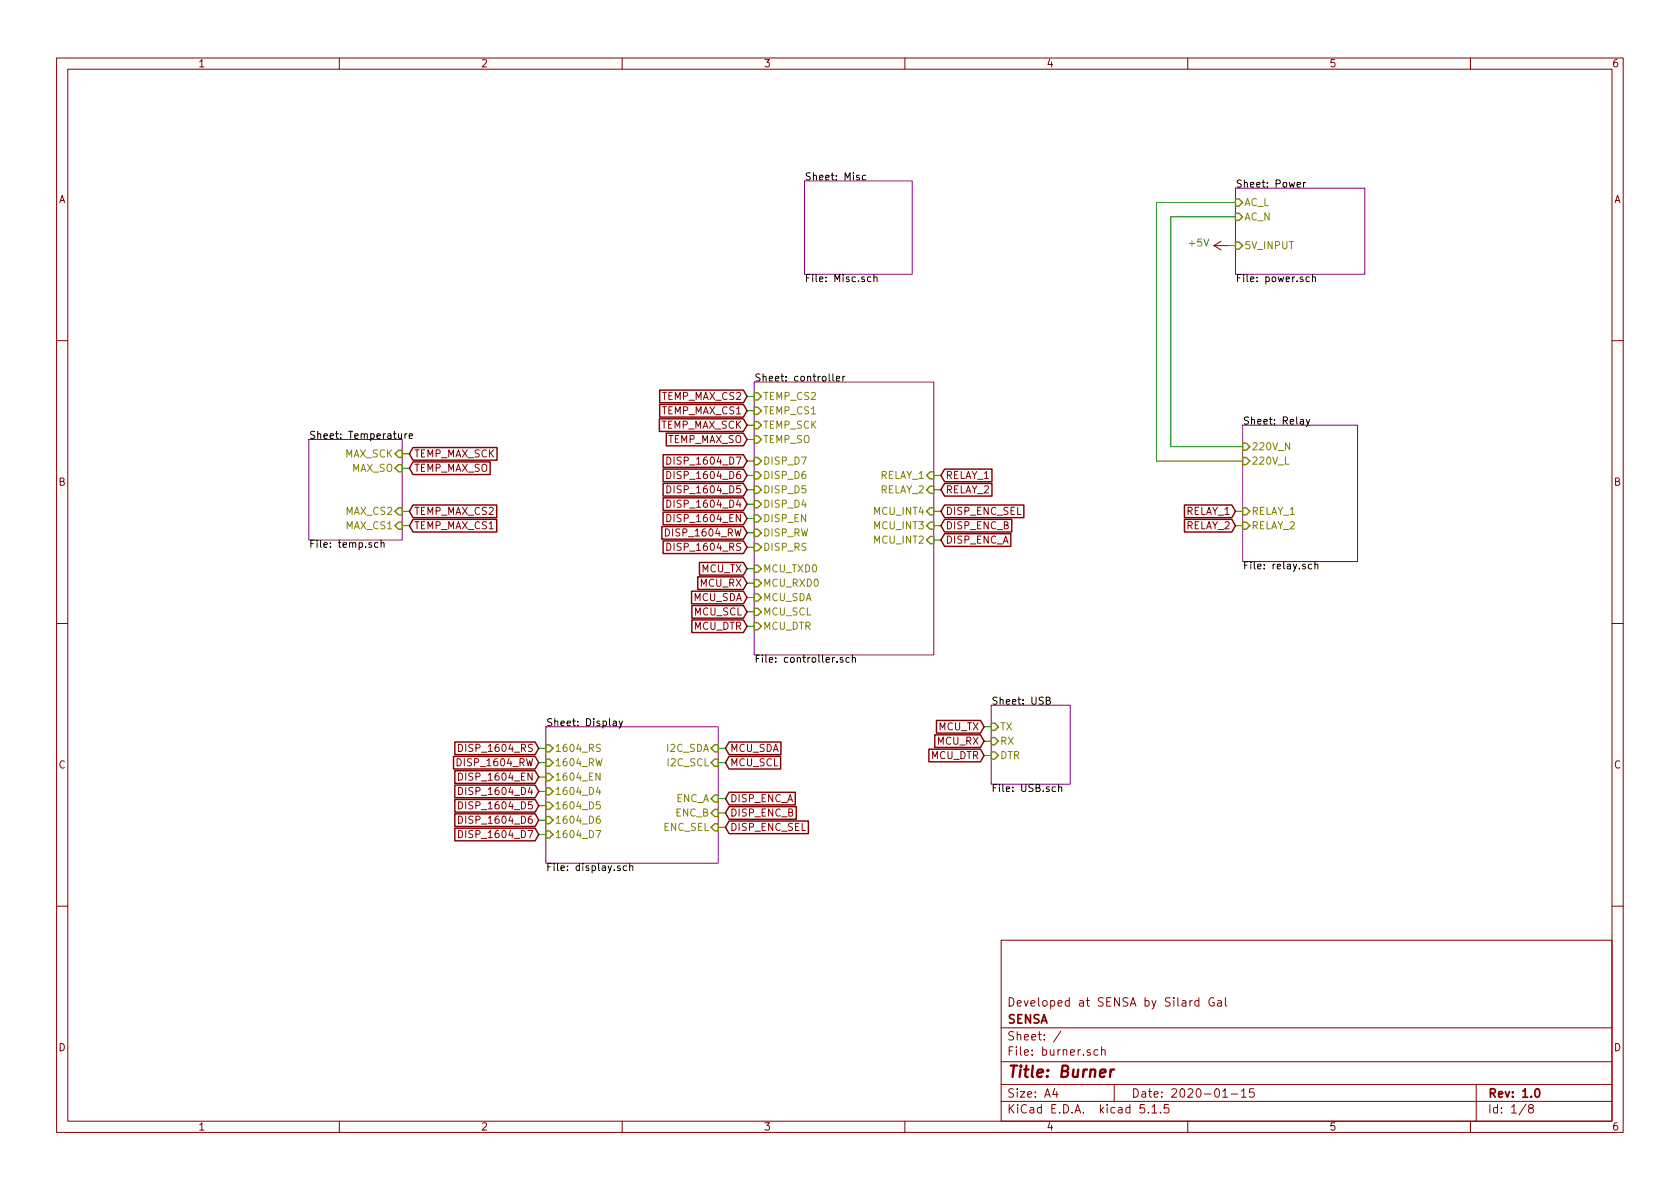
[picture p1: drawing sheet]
<svg xmlns="http://www.w3.org/2000/svg" width="297mm" height="210mm" viewBox="0 0 297 210" stroke-linecap="round" stroke-linejoin="round" font-family="sans-serif">
<g fill="none" stroke="#840000" stroke-width=".18">
<path d="M10 10.3h277v189.9h-277zM12 12.2h273v186.1h-273zM60 10.3v1.9M110 10.3v1.9M160 10.3v1.9M210 10.3v1.9M260 10.3v1.9M214.6 43.4l1.3 .8M214.6 43.4h2.6M215.9 42.7l-1.3 .7M10 60.2h2M285 60.2h2"/>
<path d="M117.7 93.5a.64 .64 0 0 1 .7 .7 .64 .64 0 0 1-.7 .6zM117.9 96.1a.64 .64 0 0 1 .7 .6 .64 .64 0 0 1-.7 .6zM117.9 91a.64 .64 0 0 1 .7 .6 .64 .64 0 0 1-.7 .6zM117.9 88.4a.64 .64 0 0 1 .7 .7 .64 .64 0 0 1-.7 .6zM117.9 85.9a.64 .64 0 0 1 .7 .6 .64 .64 0 0 1-.7 .7zM117.9 83.4a.64 .64 0 0 1 .7 .6 .64 .64 0 0 1-.7 .6zM117.9 80.8a.64 .64 0 0 1 .7 .7 .64 .64 0 0 1-.7 .6zM10 110.3h2M285 110.3h2M80.8 134.2a.64 .64 0 0 1 .8 .6 .64 .64 0 0 1-.8 .6zM81.1 139.2a.64 .64 0 0 1 .7 .7 .64 .64 0 0 1-.7 .6zM81.1 136.7a.64 .64 0 0 1 .7 .6 .64 .64 0 0 1-.7 .7z"/>
<path d="M81.1 131.6a.64 .64 0 0 1 .7 .7 .64 .64 0 0 1-.7 .6zM81.1 146.9a.64 .64 0 0 1 .7 .6 .64 .64 0 0 1-.7 .6zM81.1 144.3a.64 .64 0 0 1 .7 .7 .64 .64 0 0 1-.7 .6zM81.1 141.8a.64 .64 0 0 1 .7 .6 .64 .64 0 0 1-.7 .6zM10 160.2h2M177 166.3h108v32h-108zM212 177l-.5-.1-.2 .3v.6l.2 .1 .5-.1M212 176.4v1.5M214.6 176.5a.7 .7 0 0 0-.9 .7 .7 .7 0 0 0 .9 .6l.1-.5h-.3M215.3 177h.6l.1 .9M216 177.3l-.5 .1-.3 .2 .3 .3 .5-.1M216.7 176.4v1.3l.2 .2"/>
<path d="M285 160.2h2M60 198.3v1.9M110 198.3v1.9M160 198.3v1.9M177 194.8h108M177 191.8h108M177 187.8h108M177 181.8h108M186.5 192.5l-.4 1h1M186.8 193v1M187.6 182.3l-1.3 2M194.1 185.7l-.4-.1-.3 .3 .1 .6 .2 .1 .4-.1"/>
<path d="M194.8 185.7l.2-.1 .3 .1 .1 .9M194.8 185.1v1.5M197 191.8v3M202.3 195.3h-.7l-.1 .7 .3-.1 .5 .1 .1 .2-.1 .5-.2 .1-.6-.1M203 196.7v.1M203.7 195.8l.4-.5v1.5M203.7 196.8h.8M205.2 196.7v.1M206.6 195.3h-.7l-.1 .7 .2-.1 .6 .1 .1 .2-.1 .5-.2 .1-.6-.1M210 198.3v1.9M216.2 194h.8M217.7 193.5h1.1"/>
<path d="M219.5 193l.4-.5v1.5M219.5 194h.8M221.7 192.5h-.7l-.1 .7 .2-.1 .5 .1 .2 .2-.1 .5-.2 .1-.6-.1M260 198.3v1.9M261 191.8v6.5M269.8 195.2l-1.2 2M270.6 196l-.3-.2v-.2l.3-.3h.2l.3 .3-.1 .2-.6 .2a.48 .48 0 0 0-.1 .7l.3 .1 .4-.1a.48 .48 0 0 0-.2-.7"/>
</g>
<path d="M271.5 192.7l.2-.2a.81 .81 0 0 1 .6 .6 .81 .81 0 0 1-.3 .8l-.1 .1a.79 .79 0 0 1-.4-1.3z" fill="none" stroke="#840000" stroke-width=".3"/>
<path d="M196.4 189.1l-.2 1.3M197 189.1a.55 .55 0 0 0-.7 .4" fill="none" stroke="#840000" stroke-width=".41"/>
<path d="M142.2 32h19.1v16.5h-19.1zM218.4 33.3h22.9v15.2h-22.9zM54.6 77.7h16.5v17.8h-16.5zM133.3 67.6h31.8v48.2h-31.8zM219.7 75.2h20.3v24.1h-20.3zM96.5 128.5h30.5v24.1h-30.5zM175.3 124.7h13.9v14h-13.9z" fill="none" stroke="#840084" stroke-width=".18"/>
<g fill="none" stroke="#000" stroke-width=".18">
<path d="M153.1 31h-.4l-.2 .2 .1 .6h.5M229.3 32.7l.6-.1v-.3h-.4l-.2 .1 .1 .6h.5M230.5 32.3v.8M230.8 32.3l-.3 .2M154 49h-.4l-.2 .2 .1 .6h.5M154.5 49.1l.2-.1h.3l.1 .8M154.5 48.5v1.3M231.5 49h-.4l-.2 .2 .1 .6h.5M232.1 49.1l.1-.1h.3l.1 .8M232.1 48.5v1.3M70.5 76.7v.8h.3l.2-.1M71 76.7v.8"/>
<path d="M71.6 76.7v.8M72 76.7l-.4 .2M72.3 77.1l.6-.1v-.2l-.4-.1-.2 .2 .1 .6h.5M147.3 66.1v1.1l.1 .2M147.9 66.9l.6-.1-.1-.2-.3-.1-.2 .2v.6h.5M149 66.5v.9M149.4 66.5l-.4 .3M229.9 74.2h.5l.1 .8M230.5 74.5h-.5l-.1 .2 .1 .3 .5-.1M231 74.2l.3 .8M231.6 74.2l-.5 1.1-.1 .1M66.8 96h-.3l-.3 .2 .1 .5h.5"/>
<path d="M67.4 96.1l.2-.1h.3v.8M67.4 95.5v1.3M231.9 99.8h-.3l-.3 .2 .1 .6h.5M232.5 99.9l.2-.1h.3v.8M232.5 99.3v1.3M149 116.3h-.3l-.2 .2 .1 .1 .4 .2v.3h-.5M150.2 116.3h-.4l-.2 .2 .1 .6h.5M150.7 116.4l.2-.1h.3l.1 .8M150.7 115.8v1.3M108.4 127.6h.5l.1 .7M109 127.8l-.4 .1-.2 .1v.3h.6M109.5 127.5l.3 .8"/>
<path d="M110.1 127.5l-.4 1.1-.2 .2M185 123.9l.5-.1 .2-.2-.1-.2-.6-.1v1.2h.5l.2-.1v-.3l-.3-.2M186.6 139.2l-.3-.1-.3 .3 .2 .5h.4M187.2 139.3l.2-.2 .3 .1v.8M187.2 138.7v1.3M109.7 153.2l-.4-.1-.1 .2v.2l.5 .1v.3h-.5M110.8 153.2l-.4-.1-.2 .2 .1 .6h.5M111.3 153.2l.2-.1 .3 .1 .1 .7M111.3 152.7v1.2"/>
</g>
<g fill="none" stroke="#848400" stroke-width=".25">
<path d="M218.4 35.2h.7l.6 .6-.6 .6h-.7zM218.4 37.7h.7l.6 .6-.6 .7h-.7zM218.4 42.8h.7l.6 .6-.6 .7h-.7zM133.3 77.1h.7l.6 .6-.6 .7h-.7zM133.3 74.5h.7l.6 .7-.6 .6h-.7zM133.3 72h.7l.6 .6-.6 .7h-.7zM133.3 69.5h.7l.6 .6-.6 .6h-.7zM219.7 78.4h.6l.7 .6-.7 .6h-.6zM69.8 80.3l.7-.7h.6v1.3h-.6zM70.5 92.3h.6v1.3h-.6l-.7-.6zM70.5 82.2h.6v1.2h-.6l-.7-.6zM70.5 89.8h.6v1.3h-.6l-.7-.7z"/>
<path d="M133.3 99.9h.7l.6 .7-.6 .6h-.7zM133.3 96.1h.7l.6 .7-.6 .6h-.7zM133.3 93.6h.7l.6 .6-.6 .7h-.7zM133.3 91.1h.7l.6 .6-.6 .6h-.7zM133.3 88.5h.7l.6 .6-.6 .7h-.7zM133.3 86h.7l.6 .6-.6 .6h-.7zM133.3 83.4h.7l.6 .7-.6 .6h-.7zM133.3 80.9h.7l.6 .6-.6 .7h-.7zM164.5 94.9h.6v1.2h-.6l-.7-.6zM164.5 92.3h.6v1.3h-.6l-.7-.6zM164.5 89.8h.6v1.3h-.6l-.7-.7zM164.5 83.4h.6v1.3h-.6l-.7-.6z"/>
<path d="M164.5 86h.6v1.2h-.6l-.7-.6zM219.7 89.8h.6l.7 .6-.7 .7h-.6zM219.7 92.3h.6l.7 .7-.7 .6h-.6zM219.7 80.9h.6l.7 .6-.7 .7h-.6zM133.3 107.6h.7l.6 .6-.6 .6h-.7zM133.3 105h.7l.6 .7-.6 .6h-.7zM133.3 102.5h.7l.6 .6-.6 .7h-.7zM133.3 110.1h.7l.6 .6-.6 .7h-.7zM96.5 131.7h.7l.6 .6-.6 .7h-.7zM96.5 134.2h.7l.6 .7-.6 .6h-.7zM96.5 136.8h.7l.6 .6-.6 .6h-.7zM96.5 139.3h.7l.6 .6-.6 .7h-.7z"/>
<path d="M126.4 131.7h.6v1.3h-.6l-.7-.7zM126.4 134.2h.6v1.3h-.6l-.7-.6zM175.3 127.9h.6l.6 .6-.6 .7h-.6zM175.3 130.4h.6l.6 .7-.6 .6h-.6zM175.3 133h.6l.6 .6-.6 .6h-.6zM96.5 141.9h.7l.6 .6-.6 .6h-.7zM96.5 144.4h.7l.6 .6-.6 .7h-.7zM96.5 146.9h.7l.6 .7-.6 .6h-.7zM126.4 140.6h.6v1.3h-.6l-.7-.7zM126.4 143.1h.6v1.3h-.6l-.7-.6zM126.4 145.7h.6v1.2h-.6l-.7-.6z"/>
</g>
<path d="M105.7 139.2l-.3 .9h.8M106 139.7v.8M106.1 136.7v1.3l-.7-1.3v1.3M106.1 131.7l-.4-.1-.2 .1v.5l.6 .2v.3l-.2 .2-.5-.1M105.4 146.9h.8l-.5 1.2M106 144.3l-.3 .1a.87 .87 0 0 0 0 1.2l.4-.1v-.6l-.4-.1-.3 .3M106.1 141.8h-.6l-.1 .6 .2-.1 .5 .1v.5l-.2 .1-.5-.1" fill="none" stroke="#848400" stroke-width=".18"/>
<g fill="none" stroke="#008400" stroke-width=".18">
<path d="M218.4 35.8h-13.9v45.7h15.2M218.4 38.3h-11.4v40.7h12.7M217.2 43.4h1.2M132.1 70.1h1.2M132.1 72.6h1.2M132.1 75.2h1.2M132.1 77.7h1.2M71.1 93h1.3M71.1 90.4h1.3M71.1 80.3h1.3M71.1 82.8h1.3M132.1 81.5h1.2"/>
<path d="M132.1 84.1h1.2M132.1 86.6h1.2M132.1 89.1h1.2M132.1 94.2h1.2M132.1 91.7h1.2M132.1 96.8h1.2M165.1 93h1.3M165.1 90.4h1.3M165.1 95.5h1.3M165.1 84.1h1.3M165.1 86.6h1.3M218.4 93h1.3"/>
<path d="M218.4 90.4h1.3M132.1 105.7h1.2M132.1 108.2h1.2M132.1 100.6h1.2M132.1 103.1h1.2M132.1 110.7h1.2M95.2 139.9h1.3M95.2 132.3h1.3M95.2 137.4h1.3M95.2 134.9h1.3M127 132.3h1.3M127 134.9h1.3"/>
<path d="M174 133.6h1.3M174 128.5h1.3M174 131.1h1.3M95.2 142.5h1.3M95.2 145h1.3M95.2 147.6h1.3M127 141.2h1.3M127 143.8h1.3M127 146.3h1.3"/>
</g>
<g fill="none" stroke="#840000" stroke-width=".25">
<path d="M73 79.1h14.9v2.3h-14.9l-.6-1.1zM116.6 74.1h14.8l.7 1.1-.7 1.1h-14.8zM116.6 69h14.8l.7 1.1-.7 1.1h-14.8zM116.6 71.5h14.8l.7 1.1-.7 1.2h-14.8zM117.8 76.6h13.6l.7 1.1-.7 1.1h-13.6zM73 89.3h14.8v2.2h-14.8l-.6-1.1zM73 91.8h14.8v2.3h-14.8l-.6-1.1zM73 81.7h13.7v2.2h-13.7l-.6-1.1zM117 93.1h14.4l.7 1.1-.7 1.1h-14.4zM117.2 95.7h14.2l.7 1.1-.7 1.1h-14.2zM117.2 90.6h14.2l.7 1.1-.7 1.1h-14.2zM117.2 88h14.2l.7 1.1-.7 1.2h-14.2z"/>
<path d="M117.2 85.5h14.2l.7 1.1-.7 1.1h-14.2zM117.2 83h14.2l.7 1.1-.7 1.1h-14.2zM117.2 80.4h14.2l.7 1.1-.7 1.1h-14.2zM123.7 99.5h7.7l.7 1.1-.7 1.1h-7.7zM167 94.4h11.7v2.2h-11.7l-.6-1.1zM167 91.8h11.9v2.3h-11.9l-.6-1.1zM167 89.3h14v2.2h-14l-.6-1.1zM167 83h8.4v2.2h-8.4l-.6-1.1zM167 85.5h8.4v2.2h-8.4l-.6-1.1zM209.4 89.3h8.4l.6 1.1-.6 1.1h-8.4zM209.4 91.8h8.4l.6 1.2-.6 1.1h-8.4zM122.3 104.5h9.1l.7 1.2-.7 1.1h-9.1z"/>
<path d="M122.3 109.6h9.1l.7 1.1-.7 1.2h-9.1zM122.3 107.1h9.1l.7 1.1-.7 1.1h-9.1zM123.4 102h8l.7 1.1-.7 1.1h-8zM80.2 133.8h14.4l.6 1.1-.6 1.1h-14.4zM80.4 138.8h14.2l.6 1.1-.6 1.2h-14.2zM80.4 136.3h14.2l.6 1.1-.6 1.1h-14.2zM80.4 131.2h14.2l.6 1.1-.6 1.1h-14.2zM128.9 133.8h9.1v2.2h-9.1l-.6-1.1zM128.9 131.2h9.2v2.2h-9.2l-.6-1.1zM164.2 132.5h9.2l.6 1.1-.6 1.1h-9.2zM165.3 129.9h8.1l.6 1.2-.6 1.1h-8.1zM165.6 127.4h7.8l.6 1.1-.6 1.1h-7.8z"/>
<path d="M80.4 146.5h14.2l.6 1.1-.6 1.1h-14.2zM80.4 143.9h14.2l.6 1.1-.6 1.1h-14.2zM80.4 141.4h14.2l.6 1.1-.6 1.1h-14.2zM128.9 140.1h11.7v2.2h-11.7l-.6-1.1zM128.9 142.6h11.9v2.3h-11.9l-.6-1.1zM128.9 145.2h14v2.2h-14l-.6-1.1z"/>
</g>
<text font-size="2.8" fill="#840000" x="178" y="190.5">Title: Burner</text>
<g font-size="2.1" fill="#840000">
<text x="178" y="178">Developed at SENSA by Silard Gal</text>
<text x="178" y="184">Sheet: /</text>
<text x="178" y="181">SENSA</text>
<text x="178" y="186.7">File: burner.sch</text>
<text x="178" y="196.9">KiCad E.D.A. kicad 5.1.5</text>
<text x="178" y="194.1">Size: A4</text>
<text x="200" y="194.1">Date: 2020-01-15</text>
<text x="263" y="194.1">Rev: 1.0</text>
<text x="263" y="196.9">Id: 1/8</text>
</g>
<g font-size="1.8" fill="#840000">
<text x="35" y="11.9">1</text>
<text x="85" y="11.9">2</text>
<text x="135" y="11.9">3</text>
<text x="185" y="11.9">4</text>
<text x="235" y="11.9">5</text>
<text x="285" y="11.9">6</text>
<text x="10.4" y="35.9">A</text>
<text x="285.4" y="35.9">A</text>
<text x="117" y="70.7">TEMP_MAX_CS2</text>
<text x="116.7" y="75.8">TEMP_MAX_SCK</text>
<text x="117" y="73.3">TEMP_MAX_CS1</text>
<text x="73.2" y="80.9">TEMP_MAX_SCK</text>
<text x="73.2" y="83.4">TEMP_MAX_SO</text>
<text x="117.9" y="78.4">TEMP_MAX_SO</text>
<text x="119" y="82.2">DISP_1604_D7</text>
<text x="10.4" y="85.9">B</text>
<text x="119" y="89.8">DISP_1604_D4</text>
<text x="119" y="87.2">DISP_1604_D5</text>
<text x="119" y="84.7">DISP_1604_D6</text>
<text x="167.2" y="84.7">RELAY_1</text>
<text x="167.2" y="87.2">RELAY_2</text>
<text x="285.4" y="85.9">B</text>
<text x="73.2" y="91.1">TEMP_MAX_CS2</text>
<text x="73.2" y="93.6">TEMP_MAX_CS1</text>
<text x="118.3" y="94.9">DISP_1604_RW</text>
<text x="118.8" y="92.3">DISP_1604_EN</text>
<text x="167.2" y="93.6">DISP_ENC_B</text>
<text x="167.2" y="91.1">DISP_ENC_SEL</text>
<text x="209.7" y="91.1">RELAY_1</text>
<text x="209.7" y="93.6">RELAY_2</text>
<text x="118.8" y="97.4">DISP_1604_RS</text>
<text x="124" y="101.2">MCU_TX</text>
<text x="167.2" y="96.1">DISP_ENC_A</text>
<text x="122.6" y="106.3">MCU_SDA</text>
<text x="123.8" y="103.8">MCU_RX</text>
<text x="122.7" y="111.4">MCU_DTR</text>
<text x="122.7" y="108.8">MCU_SCL</text>
<text x="165.7" y="131.7">MCU_RX</text>
<text x="165.9" y="129.2">MCU_TX</text>
<text x="10.4" y="135.9">C</text>
<text x="81.5" y="135.5">DISP_1604_RW</text>
<text x="82" y="133">DISP_1604_RS</text>
<text x="129.1" y="135.5">MCU_SCL</text>
<text x="129.1" y="133">MCU_SDA</text>
<text x="164.6" y="134.2">MCU_DTR</text>
<text x="285.4" y="135.9">C</text>
<text x="82" y="138">DISP_1604_EN</text>
<text x="82.2" y="143.1">DISP_1604_D5</text>
<text x="82.2" y="140.6">DISP_1604_D4</text>
<text x="129.1" y="141.9">DISP_ENC_A</text>
<text x="82.2" y="148.2">DISP_1604_D7</text>
<text x="82.2" y="145.7">DISP_1604_D6</text>
<text x="129.1" y="144.4">DISP_ENC_B</text>
<text x="129.1" y="146.9">DISP_ENC_SEL</text>
<text x="10.4" y="185.9">D</text>
<text x="285.4" y="185.9">D</text>
<text x="35" y="199.9">1</text>
<text x="85" y="199.9">2</text>
<text x="135" y="199.9">3</text>
<text x="185" y="199.9">4</text>
<text x="235" y="199.9">5</text>
<text x="285" y="199.9">6</text>
</g>
<g font-size="1.8">
<text x="142.2" y="31.9">Sheet: Misc</text>
<text x="218.4" y="33.2">Sheet: Power</text>
<text x="142.2" y="49.9">File: Misc.sch</text>
<text x="218.4" y="49.9">File: power.sch</text>
<text x="133.3" y="67.5">Sheet: controller</text>
<text x="54.6" y="77.6">Sheet: Temperature</text>
<text x="219.7" y="75.1">Sheet: Relay</text>
<text x="54.6" y="96.9">File: temp.sch</text>
<text x="219.7" y="100.7">File: relay.sch</text>
<text x="133.3" y="117.2">File: controller.sch</text>
<text x="175.3" y="124.6">Sheet: USB</text>
<text x="96.5" y="128.4">Sheet: Display</text>
<text x="175.3" y="140">File: USB.sch</text>
<text x="96.5" y="154">File: display.sch</text>
</g>
<g font-size="1.8" fill="#848400">
<text x="220" y="36.4">AC_L</text>
<text x="220" y="39">AC_N</text>
<text x="220" y="44.1">5V_INPUT</text>
<text x="134.9" y="70.7">TEMP_CS2</text>
<text x="134.9" y="75.8">TEMP_SCK</text>
<text x="134.9" y="73.3">TEMP_CS1</text>
<text x="61" y="80.9">MAX_SCK</text>
<text x="62.1" y="83.4">MAX_SO</text>
<text x="134.9" y="82.2">DISP_D7</text>
<text x="134.9" y="78.4">TEMP_SO</text>
<text x="221.2" y="82.2">220V_L</text>
<text x="221.2" y="79.6">220V_N</text>
<text x="134.9" y="89.8">DISP_D4</text>
<text x="134.9" y="87.2">DISP_D5</text>
<text x="134.9" y="84.7">DISP_D6</text>
<text x="155.6" y="84.7">RELAY_1</text>
<text x="155.6" y="87.2">RELAY_2</text>
<text x="61.2" y="93.6">MAX_CS1</text>
<text x="61.2" y="91.1">MAX_CS2</text>
<text x="134.9" y="94.9">DISP_RW</text>
<text x="134.9" y="92.3">DISP_EN</text>
<text x="154.7" y="93.6">MCU_INT3</text>
<text x="154.7" y="91.1">MCU_INT4</text>
<text x="221.2" y="91.1">RELAY_1</text>
<text x="221.2" y="93.6">RELAY_2</text>
<text x="134.9" y="101.2">MCU_TXD0</text>
<text x="134.9" y="97.4">DISP_RS</text>
<text x="154.7" y="96.1">MCU_INT2</text>
<text x="134.9" y="106.3">MCU_SDA</text>
<text x="134.9" y="103.8">MCU_RXD0</text>
<text x="134.9" y="108.8">MCU_SCL</text>
<text x="134.9" y="111.4">MCU_DTR</text>
<text x="176.8" y="129.2">TX</text>
<text x="176.8" y="131.7">RX</text>
<text x="98" y="133">1604_RS</text>
<text x="98" y="135.5">1604_RW</text>
<text x="118" y="133">I2C_SDA</text>
<text x="118.2" y="135.5">I2C_SCL</text>
<text x="176.8" y="134.2">DTR</text>
<text x="98" y="138">1604_EN</text>
<text x="98" y="140.6">1604_D4</text>
<text x="98" y="143.1">1604_D5</text>
<text x="119.5" y="141.9">ENC_A</text>
<text x="98" y="145.7">1604_D6</text>
<text x="98" y="148.2">1604_D7</text>
<text x="117.3" y="146.9">ENC_SEL</text>
<text x="119.5" y="144.4">ENC_B</text>
</g>
<text font-size="1.8" fill="#008484" x="210.3" y="43.6">+5V</text>
</svg>
